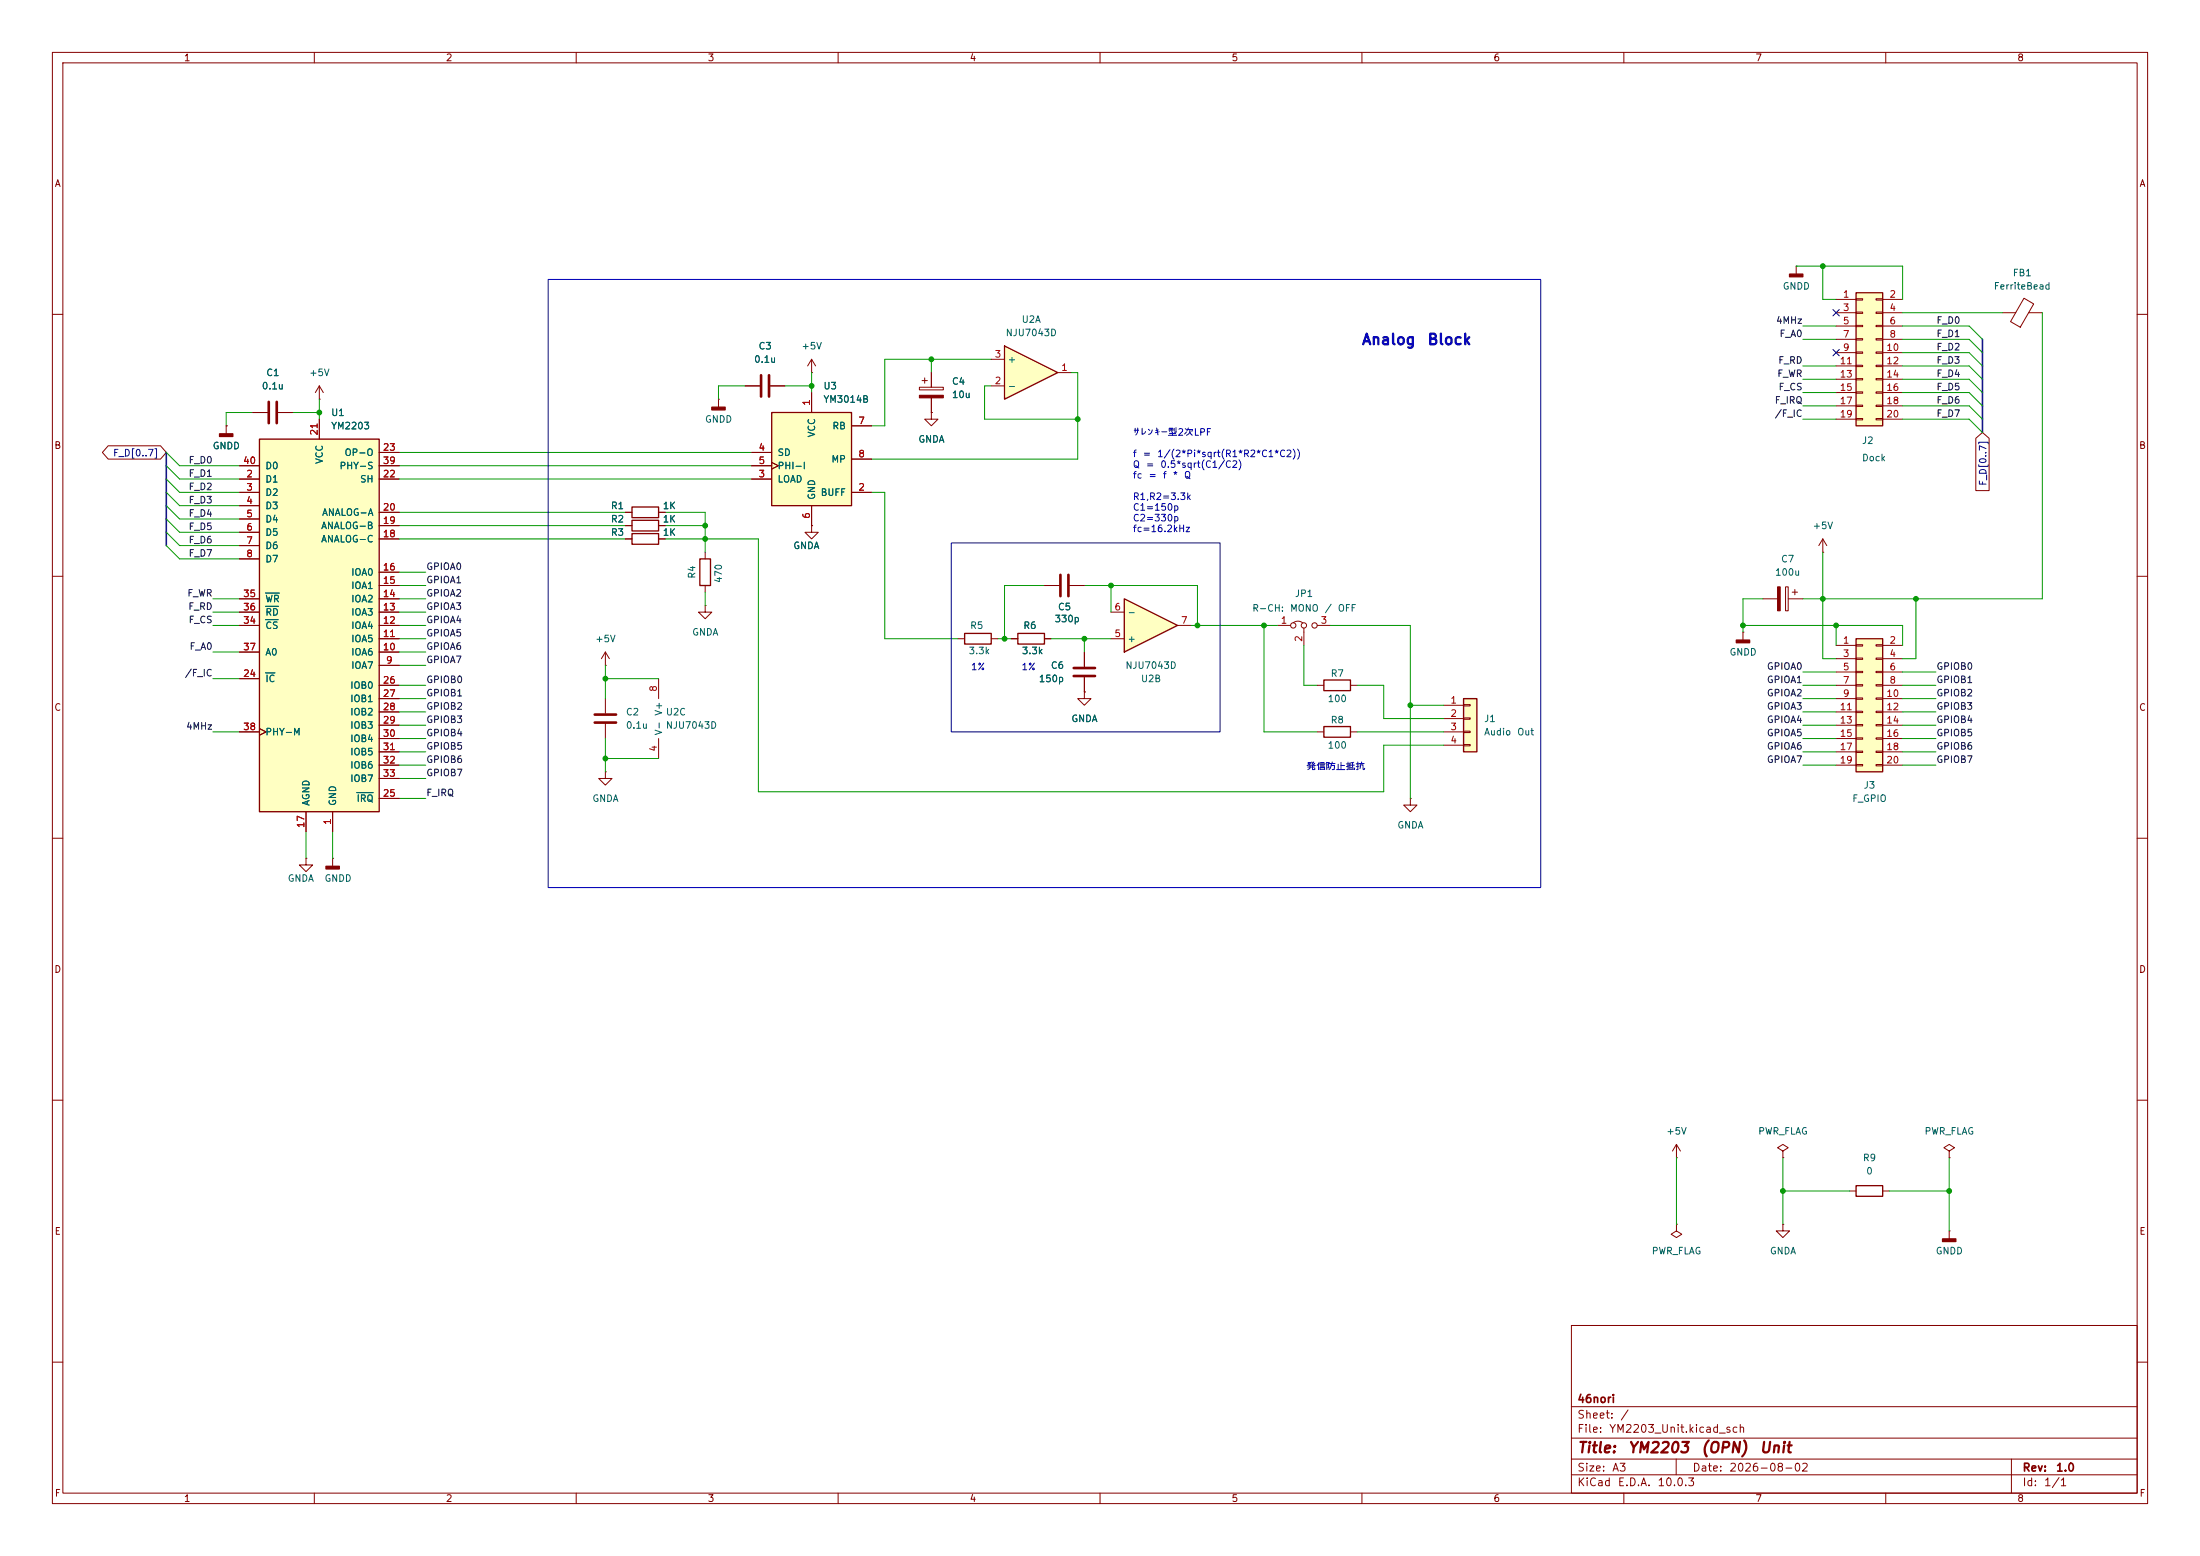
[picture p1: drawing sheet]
<svg xmlns="http://www.w3.org/2000/svg" width="420mm" height="297mm" viewBox="0 0 420 297" stroke-linecap="round" stroke-linejoin="round" font-family="sans-serif">
<g fill="none" stroke="#840000" stroke-width=".19">
<path d="M10 10h400v277h-400zM12 12h396v273h-396zM60 10v2M110 10v2M160 10v2M210 10v2M260 10v2M310 10v2M360 10v2M10 60h2M408 60h2M10 110h2"/>
<path d="M408 110h2M10 160h2M408 160h2M10 210h2M408 210h2M300 253h108v32h-108zM10 260h2M300 278.5h108M300 274.5h108M300 268.5h108M320 278.5v3M384 278.5v6.5"/>
<path d="M408 260h2M60 285v2M110 285v2M160 285v2M210 285v2M260 285v2M300 281.5h108M310 285v2M360 285v2"/>
</g>
<path d="M49.5 83.8h22.9v71.1h-22.9z" fill="#ffffc2"/>
<path d="M49.5 83.8h22.9v71.1h-22.9z" fill="none" stroke="#840000" stroke-width=".25"/>
<g fill="none" stroke="#840000" stroke-width=".19">
<path d="M45.7 91.4h3.8M45.7 94h3.8M45.7 96.5h3.8M45.7 99.1h3.8M45.7 88.9h3.8M61 80v3.8M72.4 91.4h3.8M72.4 97.8h3.8M72.4 86.4h3.8M72.4 88.9h3.8M45.7 101.6h3.8M45.7 104.1h3.8"/>
<path d="M45.7 106.7h3.8M45.7 119.4h3.8M45.7 116.8h3.8M45.7 114.3h3.8M72.4 119.4h3.8M72.4 116.8h3.8M72.4 114.3h3.8M72.4 111.8h3.8M72.4 109.2h3.8M72.4 102.9h3.8M72.4 100.3h3.8M45.7 124.5h3.8"/>
<path d="M45.7 129.5h3.8M45.7 139.7h3.8M49.5 139.1l1.3 .6-1.3 .6M72.4 127h3.8M72.4 124.5h3.8M72.4 121.9h3.8M72.4 130.8h3.8M72.4 133.4h3.8M72.4 135.9h3.8M72.4 138.4h3.8M58.4 154.9v3.9M63.5 154.9v3.9"/>
<path d="M72.4 152.4h3.8M72.4 141h3.8M72.4 143.5h3.8M72.4 146.1h3.8M72.4 148.6h3.8"/>
</g>
<path d="M50.7 118.3h2.4M50.7 113.2h2.6M50.7 115.7h2.5M50.7 128.4h1.8M68.1 151.3h3.1" fill="none" stroke="#006464" stroke-width=".19"/>
<path d="M354.3 55.9h5.1v25.4h-5.1z" fill="#ffffc2"/>
<path d="M354.3 55.9h5.1v25.4h-5.1zM120.6 99.3h5.1v2h-5.1zM120.6 101.9h5.1v2h-5.1zM133.6 106.7h2v5.1h-2zM252.7 138.7h5.1v2h-5.1zM354.3 226.3h5.1v2h-5.1z" fill="none" stroke="#840000" stroke-width=".25"/>
<g fill="none" stroke="#840000" stroke-width=".19">
<path d="M350.5 57.2h3.8M350.5 59.7h3.8M354.3 57h1.3v.3h-1.3zM354.3 59.6h1.3v.2h-1.3zM358.1 57h1.3v.3h-1.3zM358.1 59.6h1.3v.2h-1.3zM359.4 57.2h3.8M359.4 59.7h3.8M382.3 59.7h2.5M386.4 56.9l1.8 1.1-2.5 4.5-1.9-1.1zM387.3 59.7h2.6M350.5 62.2h3.8"/>
<path d="M350.5 64.8h3.8M350.5 67.3h3.8M350.5 69.9h3.8M350.5 72.4h3.8M350.5 74.9h3.8M350.5 77.5h3.8M354.3 62.1h1.3v.3h-1.3zM354.3 64.6h1.3v.3h-1.3zM354.3 67.2h1.3v.2h-1.3zM354.3 69.7h1.3v.3h-1.3zM354.3 72.3h1.3v.2h-1.3zM354.3 74.8h1.3v.3h-1.3z"/>
<path d="M354.3 77.3h1.3v.3h-1.3zM354.3 79.9h1.3v.2h-1.3zM358.1 62.1h1.3v.3h-1.3zM358.1 64.6h1.3v.3h-1.3zM358.1 67.2h1.3v.2h-1.3zM358.1 69.7h1.3v.3h-1.3zM358.1 72.3h1.3v.2h-1.3zM358.1 74.8h1.3v.3h-1.3zM358.1 77.3h1.3v.3h-1.3zM358.1 79.9h1.3v.2h-1.3zM359.4 62.2h3.8M359.4 64.8h3.8"/>
<path d="M359.4 67.3h3.8M359.4 69.9h3.8M359.4 72.4h3.8M359.4 74.9h3.8M359.4 77.5h3.8M43.2 81.3h.1M43.2 81.3v1.5M350.5 80h3.8M359.4 80h3.8M119.4 102.9h1.2M119.4 100.3h1.2M125.7 102.9h1.3"/>
<path d="M125.7 100.3h1.3M134.6 115.6v1.2h1.3l-1.3 1.3-1.3-1.3h1.3M134.6 115.6h.1M134.6 105.4v1.3M134.6 111.8v1.2M199.4 111.8h2.8M204.2 111.8h2.8M336.5 114.3h2.8M340.9 112h.5v4.6h-.5zM341.4 114.3h2.8M342.1 113h1.1M342.6 112.5v1"/>
<path d="M348 105.4h.1M348 102.9l-.8 1.2M348 102.9l.7 1.2M348 102.9v2.5M115.6 127h.1M115.6 124.5l-.8 1.2M115.6 124.5l.7 1.2M115.6 124.5v2.5M251.5 139.7h1.2M257.8 139.7h1.3M332.7 120.7h.1M332.7 120.7v1.5"/>
<path d="M269.2 152.4v1.3h1.3l-1.3 1.2-1.2-1.2h1.2M269.2 152.4h.1M320 218.4l-.7 1.3M320 218.4l.8 1.3M320 218.4v2.6M340.4 219.7l1-.6-1-.7-1.1 .7 1.1 .6v1.3M320 233.7v1.2l-1 .7 1 .6 1.1-.6-1.1-.7M320 233.7h.1M320 221h.1M340.4 233.7v1.2h1.2l-1.2 1.3-1.3-1.3h1.3M340.4 233.7h.1M340.4 221h.1"/>
<path d="M353.1 227.3h1.2M359.4 227.3h1.3"/>
</g>
<path d="M202.4 109.7v4.1M204 109.7v4.1" fill="none" stroke="#840000" stroke-width=".51"/>
<g fill="#840000" stroke="#840000" stroke-width=".25">
<path d="M331.5 122.2h2.5v.5h-2.5z"/>
<path d="M41.9 82.8h2.5v.5h-2.5z"/>
</g>
<path d="M339.3 112h.6v4.6h-.6z" fill="#840000" stroke="#840000" stroke-width=".19"/>
<path d="M279.4 133.4h2.5v10.1h-2.5z" fill="#ffffc2"/>
<path d="M120.6 96.8h5.1v2h-5.1zM184.1 120.9h5.1v2h-5.1zM194.3 120.9h5.1v2h-5.1zM279.4 133.4h2.5v10.1h-2.5z" fill="none" stroke="#840000" stroke-width=".25"/>
<g fill="none" stroke="#840000" stroke-width=".19">
<path d="M48.3 78.7h2.8M53.1 78.7h2.8M61 76.2h.1M61 73.7l-.8 1.2M61 73.7l.7 1.2M61 73.7v2.5M119.4 97.8h1.2M125.7 97.8h1.3M182.9 121.9h1.2M189.2 121.9h1.3M193 121.9h1.3M199.4 121.9h1.3"/>
<path d="M207 132.1v1.3h1.3l-1.3 1.2-1.3-1.2h1.3M207 132.1h.1M207 124.5v2.8M207 129.3v2.8M275.6 134.6h3.8M275.6 137.2h3.8M275.6 139.7h3.8M279.4 134.5h1.3v.2h-1.3zM279.4 137h1.3v.3h-1.3zM279.4 139.6h1.3v.2h-1.3zM275.6 142.2h3.8M279.4 142.1h1.3v.3h-1.3z"/>
</g>
<path d="M51.3 76.7v4.1M52.8 76.7v4.1M205 127.5h4M205 129h4" fill="none" stroke="#840000" stroke-width=".51"/>
<path d="M214.6 114.3l10.2 5.1-10.2 5.1z" fill="#ffffc2"/>
<path d="M214.6 114.3l10.2 5.1-10.2 5.1zM252.7 129.8h5.1v2h-5.1z" fill="none" stroke="#840000" stroke-width=".25"/>
<g fill="none" stroke="#840000" stroke-width=".19">
<path d="M137.2 76.2h.1M137.2 76.2v1.5M154.9 100.3v1.3h1.3l-1.3 1.3-1.2-1.3h1.2M154.9 100.3h.1M212.1 116.8h2.5M224.8 119.4h2.5M243.8 119.4h2.6M246.9 118.9a1.44 1.44 0 0 1 1.8 0M248.9 119.9v3.3M251.5 119.4h2.5M115.6 133.4v2.7M115.6 138.2v2.8"/>
<path d="M125.7 129.5v3.9M212.1 121.9h2.5M251.5 130.8h1.2M257.8 130.8h1.3M115.6 147.3v1.3h1.2l-1.2 1.3-1.3-1.3h1.3M115.6 147.3h.1M125.7 141v3.8M372.1 219.7l1-.6-1-.7-1 .7 1 .6v1.3M372.1 234.9h.1M372.1 221h.1M372.1 234.9v1.6"/>
<circle cx="246.9" cy="119.4" r=".51"/>
<circle cx="248.9" cy="119.4" r=".51"/>
<circle cx="251" cy="119.4" r=".51"/>
</g>
<path d="M113.5 136.4h4.1M113.5 137.9h4.1" fill="none" stroke="#840000" stroke-width=".51"/>
<g fill="#840000" stroke="#840000" stroke-width=".25">
<path d="M370.8 236.5h2.6v.5h-2.6z"/>
<path d="M135.9 77.7h2.5v.5h-2.5z"/>
</g>
<path d="M147.3 78.7h15.3v17.8h-15.3z" fill="#ffffc2"/>
<path d="M147.3 78.7h15.3v17.8h-15.3z" fill="none" stroke="#840000" stroke-width=".25"/>
<path d="M154.9 74.9v3.8M143.5 91.4h3.8M143.5 86.4h3.8M143.5 88.9h3.8M147.3 88.3l1.3 .6-1.3 .6M154.9 96.5v3.8M162.6 94h3.8M162.6 81.3h3.8M162.6 87.6h3.8" fill="none" stroke="#840000" stroke-width=".19"/>
<path d="M191.8 66l10.1 5.1-10.1 5.1z" fill="#ffffc2"/>
<path d="M191.8 66l10.1 5.1-10.1 5.1z" fill="none" stroke="#840000" stroke-width=".25"/>
<g fill="none" stroke="#840000" stroke-width=".19">
<path d="M342.9 50.8h.1M342.9 50.8v1.5M142.2 73.7h2.8M147.1 73.7h2.8M154.9 71.1h.1M154.9 68.6l-.7 1.3M154.9 68.6l.8 1.3M154.9 68.6v2.5M175.5 73.9h4.6v.5h-4.6zM176 72.6h1M176.5 72.1v1.1M177.8 78.7v1.3h1.3l-1.3 1.3-1.3-1.3h1.3"/>
<path d="M177.8 78.7h.1M177.8 71.1v2.8M177.8 75.9v2.8M189.2 73.7h2.6M189.2 68.6h2.6M201.9 71.1h2.6M58.4 163.8v1.3h1.3l-1.3 1.3-1.3-1.3h1.3M58.4 163.8h.1M63.5 163.8h.1M63.5 163.8v1.6"/>
</g>
<g fill="#840000" stroke="#840000" stroke-width=".25">
<path d="M62.2 165.4h2.6v.5h-2.6z"/>
<path d="M341.6 52.3h2.6v.5h-2.6z"/>
</g>
<path d="M175.5 75.4h4.6v.5h-4.6z" fill="#840000" stroke="#840000" stroke-width=".19"/>
<path d="M145.3 71.6v4.1M146.8 71.6v4.1" fill="none" stroke="#840000" stroke-width=".51"/>
<path d="M354.3 121.9h5.1v25.4h-5.1z" fill="#ffffc2"/>
<path d="M354.3 121.9h5.1v25.4h-5.1z" fill="none" stroke="#840000" stroke-width=".25"/>
<g fill="none" stroke="#840000" stroke-width=".19">
<path d="M48.3 78.7h2.8M53.1 78.7h2.8M142.2 73.7h2.8M147.1 73.7h2.8M154.9 74.9v3.8M177.8 78.7h.1M177.8 71.1v2.8M177.8 75.9v2.8M20.7 85.1h9.9l1.1 1.3-1.1 1.2h-9.9l-1.2-1.2zM43.2 81.3h.1M45.7 94h3.8M45.7 91.4h3.8"/>
<path d="M45.7 88.9h3.8M45.7 96.5h3.8M45.7 99.1h3.8M61 80v3.8M72.4 91.4h3.8M72.4 86.4h3.8M72.4 88.9h3.8M72.4 97.8h3.8M119.4 97.8h1.2M125.7 97.8h1.3M143.5 91.4h3.8M143.5 86.4h3.8"/>
<path d="M143.5 88.9h3.8M147.3 88.3l1.3 .6-1.3 .6M154.9 96.5v3.8M162.6 94h3.8M162.6 81.3h3.8M162.6 87.6h3.8M377.2 83.7l1.3-1.1 1.2 1.1v9.9h-2.5zM45.7 101.6h3.8M45.7 104.1h3.8M45.7 106.7h3.8M45.7 119.4h3.8M45.7 116.8h3.8"/>
<path d="M45.7 114.3h3.8M72.4 111.8h3.8M72.4 119.4h3.8M72.4 116.8h3.8M72.4 114.3h3.8M72.4 109.2h3.8M72.4 102.9h3.8M72.4 100.3h3.8M119.4 102.9h1.2M119.4 100.3h1.2M125.7 102.9h1.3M125.7 100.3h1.3"/>
<path d="M154.9 100.3h.1M199.4 111.8h2.8M204.2 111.8h2.8M45.7 124.5h3.8M45.7 129.5h3.8M45.7 139.7h3.8M49.5 139.1l1.3 .6-1.3 .6M72.4 130.8h3.8M72.4 133.4h3.8M72.4 135.9h3.8M72.4 138.4h3.8M72.4 121.9h3.8"/>
<path d="M72.4 127h3.8M72.4 124.5h3.8M193 121.9h1.3M199.4 121.9h1.3M207 132.1h.1M207 124.5v2.8M207 129.3v2.8M350.5 123.2h3.8M350.5 125.7h3.8M350.5 128.3h3.8M350.5 130.8h3.8M350.5 133.4h3.8"/>
<path d="M350.5 135.9h3.8M350.5 138.4h3.8M354.3 123.1h1.3v.2h-1.3zM354.3 125.6h1.3v.3h-1.3zM354.3 128.1h1.3v.3h-1.3zM354.3 130.7h1.3v.2h-1.3zM354.3 133.2h1.3v.3h-1.3zM354.3 135.8h1.3v.2h-1.3zM354.3 138.3h1.3v.3h-1.3zM358.1 123.1h1.3v.2h-1.3zM358.1 125.6h1.3v.3h-1.3zM358.1 128.1h1.3v.3h-1.3z"/>
<path d="M358.1 130.7h1.3v.2h-1.3zM358.1 133.2h1.3v.3h-1.3zM358.1 135.8h1.3v.2h-1.3zM358.1 138.3h1.3v.3h-1.3zM359.4 123.2h3.8M359.4 125.7h3.8M359.4 128.3h3.8M359.4 130.8h3.8M359.4 133.4h3.8M359.4 135.9h3.8M359.4 138.4h3.8M58.4 154.9v3.9"/>
<path d="M63.5 154.9v3.9M72.4 141h3.8M72.4 143.5h3.8M72.4 146.1h3.8M72.4 152.4h3.8M72.4 148.6h3.8M350.5 141h3.8M350.5 143.5h3.8M350.5 146.1h3.8M354.3 140.8h1.3v.3h-1.3zM354.3 143.4h1.3v.2h-1.3zM354.3 145.9h1.3v.3h-1.3z"/>
<path d="M358.1 140.8h1.3v.3h-1.3zM358.1 143.4h1.3v.2h-1.3zM358.1 145.9h1.3v.3h-1.3zM359.4 141h3.8M359.4 143.5h3.8M359.4 146.1h3.8"/>
</g>
<path d="M378.5 64.8v17.8M31.7 86.4v17.7" fill="none" stroke="#000084" stroke-width=".3"/>
<g fill="none" stroke="#009600" stroke-width=".19">
<path d="M342.9 50.8h20.3v6.4M348 50.8v6.4h2.5M363.2 59.7h19.1M389.9 59.7v54.6h-45.7M48.3 78.7h-5.1v2.6M55.9 78.7h5.1M61 76.2v3.8M142.2 73.7h-5v2.5M149.9 73.7h5M154.9 71.1v3.8M177.8 68.6v2.5M189.2 73.7h-1.2v6.3h17.7"/>
<path d="M189.2 68.6h-20.3v12.7h-2.5M204.5 71.1h1.2v16.5h-39.3M344.2 77.5h6.3M344.2 64.8h6.3M344.2 62.2h6.3M344.2 74.9h6.3M344.2 69.9h6.3M344.2 72.4h6.3M363.2 77.5h12.7l2.6 2.5M363.2 67.3h12.7l2.6 2.6M363.2 64.8h12.7l2.6 2.5M363.2 62.2h12.7l2.6 2.6"/>
<path d="M363.2 74.9h12.7l2.6 2.6M363.2 69.9h12.7l2.6 2.5M363.2 72.4h12.7l2.6 2.5M31.7 88.9l2.6 2.5h11.4M31.7 86.4l2.6 2.5h11.4M31.7 91.4l2.6 2.6h11.4M31.7 96.5l2.6 2.6h11.4M31.7 99.1l2.6 2.5h11.4M31.7 94l2.6 2.5h11.4M76.2 97.8h43.2M76.2 86.4h67.3M76.2 91.4h67.3"/>
<path d="M76.2 88.9h67.3M127 97.8h7.6v7.6M166.4 94h2.5v27.9h14M344.2 80h6.3M363.2 80h12.7l2.6 2.6M31.7 104.1l2.6 2.6h11.4M31.7 101.6l2.6 2.5h11.4M40.6 114.3h5.1M40.6 116.8h5.1M40.6 119.4h5.1M76.2 114.3h5.1M76.2 116.8h5.1"/>
<path d="M76.2 111.8h5.1M76.2 119.4h5.1M76.2 102.9h43.2M76.2 109.2h5.1M76.2 100.3h43.2M127 102.9h17.8v48.2h119.4v-8.9h11.4M127 100.3h7.6M134.6 113v2.6M199.4 111.8h-7.6v10.1M207 111.8h21.6v7.6M212.1 111.8v5M227.3 119.4h16.5"/>
<path d="M241.3 119.4v20.3h10.2M254 119.4h15.2v33M332.7 119.4h30.5v3.8M336.5 114.3h-3.8v6.4M348 105.4v20.3h2.5M350.5 119.4v3.8M365.8 114.3v11.4h-2.6M40.6 139.7h5.1M40.6 124.5h5.1M40.6 129.5h5.1M76.2 130.8h5.1M76.2 121.9h5.1"/>
<path d="M76.2 138.4h5.1M76.2 135.9h5.1M76.2 133.4h5.1M76.2 127h5.1M76.2 124.5h5.1M115.6 127v6.4M115.6 129.5h10.1M190.5 121.9h2.5M200.7 121.9h11.4M207 121.9v2.6M248.9 123.2v7.6h2.6M259.1 130.8h5.1v6.4h11.4"/>
<path d="M259.1 139.7h16.5M269.2 134.6h6.4M344.2 130.8h6.3M344.2 138.4h6.3M344.2 135.9h6.3M344.2 133.4h6.3M344.2 128.3h6.3M363.2 130.8h6.4M363.2 138.4h6.4M363.2 135.9h6.4M363.2 133.4h6.4M363.2 128.3h6.4"/>
<path d="M58.4 158.8v5M63.5 158.8v5M76.2 141h5.1M76.2 143.5h5.1M76.2 146.1h5.1M76.2 148.6h5.1M76.2 152.4h5.1M115.6 141v6.3M115.6 144.8h10.1M344.2 141h6.3M344.2 143.5h6.3M344.2 146.1h6.3"/>
<path d="M363.2 141h6.4M363.2 143.5h6.4M363.2 146.1h6.4M320 221v12.7M340.4 221v12.7M340.4 227.3h12.7M360.7 227.3h11.4M372.1 221v13.9"/>
</g>
<path d="M349.9 59.1l1.2 1.2M351.1 59.1l-1.2 1.2M349.9 66.7l1.2 1.2M351.1 66.7l-1.2 1.2" fill="none" stroke="#000084" stroke-width=".19"/>
<path d="M104.6 53.3h189.5v116.1h-189.5zM181.6 103.6h51.3v36.1h-51.3z" fill="none" stroke="#0000c2" stroke-width=".19"/>
<path d="M50.7 118.3h2.4M50.7 113.2h2.6M50.7 115.7h2.5M50.7 128.4h1.8M68.1 151.3h3.1" fill="none" stroke="#006464" stroke-width=".19"/>
<g fill="#009600" stroke="#009600" stroke-width=".19">
<circle cx="228.6" cy="119.4" r=".46"/>
<circle cx="332.7" cy="119.4" r=".46"/>
<circle cx="241.3" cy="119.4" r=".46"/>
<circle cx="269.2" cy="134.6" r=".46"/>
<circle cx="348" cy="114.3" r=".46"/>
<circle cx="365.8" cy="114.3" r=".46"/>
<circle cx="350.5" cy="119.4" r=".46"/>
<circle cx="348" cy="50.8" r=".46"/>
<circle cx="372.1" cy="227.3" r=".46"/>
<circle cx="340.4" cy="227.3" r=".46"/>
<circle cx="191.8" cy="121.9" r=".46"/>
<circle cx="205.7" cy="80" r=".46"/>
<circle cx="115.6" cy="144.8" r=".46"/>
<circle cx="115.6" cy="129.5" r=".46"/>
<circle cx="61" cy="78.7" r=".46"/>
<circle cx="212.1" cy="111.8" r=".46"/>
<circle cx="177.8" cy="68.6" r=".46"/>
<circle cx="154.9" cy="73.7" r=".46"/>
<circle cx="134.6" cy="102.9" r=".46"/>
<circle cx="207" cy="121.9" r=".46"/>
<circle cx="134.6" cy="100.3" r=".46"/>
</g>
<g font-size="2" fill="#0000c2">
<text x="259.8" y="66.3">Analog</text>
<text x="272.4" y="66.3">Block</text>
</g>
<g font-size="2" fill="#840000">
<text x="301" y="277.8">Title:</text>
<text x="310.7" y="277.8">YM2203</text>
<text x="324.6" y="277.8">(OPN)</text>
<text x="335.8" y="277.8">Unit</text>
</g>
<g font-size="1.5" fill="#840000">
<text x="301" y="268.1">46nori</text>
<text x="301" y="273.8">File:</text>
<text x="301" y="271.1">Sheet:</text>
<text x="307.1" y="273.8">YM2203_Unit.kicad_sch</text>
<text x="309.2" y="271.1">/</text>
<text x="301" y="281.2">Size:</text>
<text x="307.6" y="281.2">A3</text>
<text x="323" y="281.2">Date:</text>
<text x="330" y="281.2">2026-08-02</text>
<text x="386" y="281.2">Rev:</text>
<text x="392.4" y="281.2">1.0</text>
<text x="301" y="284">KiCad</text>
<text x="308.7" y="284">E.D.A.</text>
<text x="316.3" y="284">10.0.3</text>
<text x="386" y="284">Id:</text>
<text x="390.1" y="284">1/1</text>
</g>
<g font-size="1.3" fill="#840000">
<text x="35" y="12">1</text>
<text x="85" y="12">2</text>
<text x="135" y="12">3</text>
<text x="185" y="12">4</text>
<text x="235" y="12">5</text>
<text x="285" y="12">6</text>
<text x="335" y="12">7</text>
<text x="385" y="12">8</text>
<text x="10.3" y="36">A</text>
<text x="408.3" y="36">A</text>
<text x="10.3" y="86">B</text>
<text x="408.2" y="86">B</text>
<text x="10.3" y="136">C</text>
<text x="408.2" y="136">C</text>
<text x="10.3" y="186">D</text>
<text x="408.2" y="186">D</text>
<text x="10.3" y="236">E</text>
<text x="408.3" y="236">E</text>
<text x="10.3" y="286">F</text>
<text x="35" y="287">1</text>
<text x="85" y="287">2</text>
<text x="135" y="287">3</text>
<text x="185" y="287">4</text>
<text x="235" y="287">5</text>
<text x="285" y="287">6</text>
<text x="335" y="287">7</text>
<text x="385" y="287">8</text>
<text x="408.3" y="286">F</text>
</g>
<g font-size="1.3" fill="#006464">
<text x="384.1" y="53">FB1</text>
<text x="340.2" y="55.6">GNDD</text>
<text x="380.5" y="55.6">FerriteBead</text>
<text x="191.9" y="64.5">NJU7043D</text>
<text x="194.9" y="61.9">U2A</text>
<text x="143.9" y="69.6">0.1u</text>
<text x="144.7" y="67">C3</text>
<text x="152.9" y="67">+5V</text>
<text x="192.3" y="69.6">+</text>
<text x="49.9" y="74.6">0.1u</text>
<text x="50.7" y="72.1">C1</text>
<text x="58.9" y="72.1">+5V</text>
<text x="157.1" y="74.6">U3</text>
<text x="157.1" y="77.2">YM3014B</text>
<text x="181.6" y="73.7">C4</text>
<text x="181.6" y="76.3">10u</text>
<text x="192.3" y="74.6">-</text>
<text x="63.1" y="79.7">U1</text>
<text x="63.1" y="82.3">YM2203</text>
<text x="134.5" y="81">GNDD</text>
<text x="155.9" y="83.6" transform="rotate(-90 155.9 83.6)">VCC</text>
<text x="158.8" y="82.3">RB</text>
<text x="40.5" y="86.1">GNDD</text>
<text x="50.5" y="89.9">D0</text>
<text x="61.9" y="88.7" transform="rotate(-90 61.9 88.7)">VCC</text>
<text x="64.7" y="89.9">PHY-S</text>
<text x="65.7" y="87.3">OP-O</text>
<text x="148.3" y="87.3">SD</text>
<text x="148.3" y="89.9">PHI-I</text>
<text x="158.6" y="88.6">MP</text>
<text x="175.2" y="84.8">GNDA</text>
<text x="355.4" y="85">J2</text>
<text x="355.4" y="88.3">Dock</text>
<text x="50.5" y="92.4">D1</text>
<text x="50.5" y="95">D2</text>
<text x="68.6" y="92.4">SH</text>
<text x="148.3" y="92.4">LOAD</text>
<text x="155.9" y="95.5" transform="rotate(-90 155.9 95.5)">GND</text>
<text x="156.6" y="95">BUFF</text>
<text x="50.5" y="97.5">D3</text>
<text x="50.5" y="100">D4</text>
<text x="61.2" y="101.3">ANALOG-B</text>
<text x="61.4" y="98.8">ANALOG-A</text>
<text x="116.5" y="100">R2</text>
<text x="116.5" y="97.5">R1</text>
<text x="126.4" y="100">1K</text>
<text x="126.4" y="97.5">1K</text>
<text x="345.9" y="101.3">+5V</text>
<text x="50.5" y="102.6">D5</text>
<text x="50.5" y="105.1">D6</text>
<text x="50.5" y="107.7">D7</text>
<text x="61.2" y="103.8">ANALOG-C</text>
<text x="116.5" y="102.6">R3</text>
<text x="126.4" y="102.6">1K</text>
<text x="151.3" y="105.1">GNDA</text>
<text x="339.9" y="107.7">C7</text>
<text x="66.9" y="112.7">IOA1</text>
<text x="66.9" y="110.2">IOA0</text>
<text x="133.1" y="110.6" transform="rotate(-90 133.1 110.6)">R4</text>
<text x="138.1" y="111.4" transform="rotate(-90 138.1 111.4)">470</text>
<text x="338.8" y="110.2">100u</text>
<text x="50.5" y="115.3">WR</text>
<text x="50.5" y="117.8">RD</text>
<text x="66.9" y="117.8">IOA3</text>
<text x="66.9" y="115.3">IOA2</text>
<text x="201.2" y="119.1">330p</text>
<text x="201.9" y="116.8">C5</text>
<text x="215.1" y="117.8">-</text>
<text x="238.9" y="117">R-CH:</text>
<text x="246.2" y="117">MONO</text>
<text x="247.1" y="114.3">JP1</text>
<text x="252.8" y="117">/</text>
<text x="255.3" y="117">OFF</text>
<text x="50.5" y="120.4">CS</text>
<text x="50.5" y="125.4">A0</text>
<text x="66.9" y="125.4">IOA6</text>
<text x="66.9" y="122.9">IOA5</text>
<text x="66.9" y="120.4">IOA4</text>
<text x="113.5" y="122.9">+5V</text>
<text x="132" y="121.6">GNDA</text>
<text x="184.8" y="125.2">3.3k</text>
<text x="185.1" y="120.4">R5</text>
<text x="195" y="125.2">3.3k</text>
<text x="195.3" y="120.4">R6</text>
<text x="215.1" y="122.9">+</text>
<text x="330.1" y="125.4">GNDD</text>
<text x="50.5" y="130.5">IC</text>
<text x="66.8" y="131.8">IOB0</text>
<text x="66.9" y="128">IOA7</text>
<text x="198.2" y="130.5">150p</text>
<text x="200.5" y="128">C6</text>
<text x="214.7" y="128">NJU7043D</text>
<text x="217.7" y="130.5">U2B</text>
<text x="253.9" y="129.5">R7</text>
<text x="66.8" y="134.3">IOB1</text>
<text x="66.8" y="136.9">IOB2</text>
<text x="119.4" y="136.9">C2</text>
<text x="127" y="136.9">U2C</text>
<text x="253.4" y="134.3">100</text>
<text x="50.5" y="140.7">PHY-M</text>
<text x="66.8" y="139.4">IOB3</text>
<text x="66.8" y="141.9">IOB4</text>
<text x="119.4" y="139.4">0.1u</text>
<text x="126.7" y="140.5" transform="rotate(-90 126.7 140.5)">V- V+</text>
<text x="127" y="139.4">NJU7043D</text>
<text x="204.4" y="138.1">GNDA</text>
<text x="253.4" y="143.2">100</text>
<text x="253.9" y="138.4">R8</text>
<text x="283.2" y="138.1">J1</text>
<text x="283.2" y="140.7">Audio</text>
<text x="289.5" y="140.7">Out</text>
<text x="66.8" y="144.5">IOB5</text>
<text x="66.8" y="147">IOB6</text>
<text x="66.8" y="149.6">IOB7</text>
<text x="59.4" y="153.9" transform="rotate(-90 59.4 153.9)">AGND</text>
<text x="64.5" y="153.9" transform="rotate(-90 64.5 153.9)">GND</text>
<text x="68" y="153.4">IRQ</text>
<text x="113" y="153.4">GNDA</text>
<text x="353.5" y="153.4">F_GPIO</text>
<text x="355.7" y="150.8">J3</text>
<text x="266.7" y="158.5">GNDA</text>
<text x="54.8" y="168.6">GNDA</text>
<text x="61.8" y="168.6">GNDD</text>
<text x="318" y="216.9">+5V</text>
<text x="335.5" y="216.9">PWR_FLAG</text>
<text x="355.5" y="222">R9</text>
<text x="367.3" y="216.9">PWR_FLAG</text>
<text x="356.2" y="224.5">0</text>
<text x="315.2" y="239.7">PWR_FLAG</text>
<text x="337.8" y="239.7">GNDA</text>
<text x="369.4" y="239.7">GNDD</text>
</g>
<g font-size="1.3" fill="#a90000">
<text x="351.7" y="57.1">1</text>
<text x="351.7" y="59.7">3</text>
<text x="360.6" y="57.1">2</text>
<text x="360.6" y="59.7">4</text>
<text x="351.7" y="62.2">5</text>
<text x="351.7" y="64.7">7</text>
<text x="360.6" y="62.2">6</text>
<text x="360.6" y="64.7">8</text>
<text x="189.8" y="68.6">3</text>
<text x="202.5" y="71.1">1</text>
<text x="351.1" y="69.8">11</text>
<text x="351.7" y="67.3">9</text>
<text x="360" y="67.3">10</text>
<text x="360" y="69.8">12</text>
<text x="154.9" y="77.5" transform="rotate(-90 154.9 77.5)">1</text>
<text x="189.8" y="73.6">2</text>
<text x="351.1" y="72.4">13</text>
<text x="351.1" y="74.9">15</text>
<text x="351.1" y="77.4">17</text>
<text x="360" y="72.4">14</text>
<text x="360" y="74.9">16</text>
<text x="360" y="77.4">18</text>
<text x="60.9" y="83.2" transform="rotate(-90 60.9 83.2)">21</text>
<text x="163.8" y="81.3">7</text>
<text x="351.1" y="80">19</text>
<text x="360" y="80">20</text>
<text x="46.3" y="88.9">40</text>
<text x="73" y="86.3">23</text>
<text x="73" y="88.9">39</text>
<text x="144.7" y="86.3">4</text>
<text x="144.7" y="88.9">5</text>
<text x="163.8" y="87.6">8</text>
<text x="46.9" y="91.4">2</text>
<text x="46.9" y="94">3</text>
<text x="73" y="91.4">22</text>
<text x="144.7" y="91.4">3</text>
<text x="163.8" y="94">2</text>
<text x="46.9" y="96.5">4</text>
<text x="46.9" y="99">5</text>
<text x="46.9" y="101.6">6</text>
<text x="73" y="100.3">19</text>
<text x="73" y="97.8">20</text>
<text x="154.9" y="99.1" transform="rotate(-90 154.9 99.1)">6</text>
<text x="46.9" y="104.1">7</text>
<text x="46.9" y="106.7">8</text>
<text x="73" y="102.8">18</text>
<text x="73" y="111.7">15</text>
<text x="73" y="109.2">16</text>
<text x="46.3" y="119.4">34</text>
<text x="46.3" y="114.3">35</text>
<text x="46.3" y="116.8">36</text>
<text x="73" y="119.4">12</text>
<text x="73" y="116.8">13</text>
<text x="73" y="114.3">14</text>
<text x="212.7" y="116.8">6</text>
<text x="225.4" y="119.4">7</text>
<text x="244.4" y="119.4">1</text>
<text x="252" y="119.4">3</text>
<text x="46.3" y="124.4">37</text>
<text x="73" y="124.4">10</text>
<text x="73" y="121.9">11</text>
<text x="212.7" y="121.9">5</text>
<text x="248.9" y="122.6" transform="rotate(-90 248.9 122.6)">2</text>
<text x="351.7" y="123.2">1</text>
<text x="351.7" y="125.7">3</text>
<text x="360.6" y="123.2">2</text>
<text x="360.6" y="125.7">4</text>
<text x="46.3" y="129.5">24</text>
<text x="73" y="130.8">26</text>
<text x="73.6" y="127">9</text>
<text x="351.7" y="128.2">5</text>
<text x="351.7" y="130.8">7</text>
<text x="360.6" y="128.2">6</text>
<text x="360.6" y="130.8">8</text>
<text x="73" y="133.3">27</text>
<text x="73" y="135.9">28</text>
<text x="125.7" y="132.2" transform="rotate(-90 125.7 132.2)">8</text>
<text x="276.8" y="134.6">1</text>
<text x="276.8" y="137.1">2</text>
<text x="351.1" y="135.9">11</text>
<text x="351.7" y="133.3">9</text>
<text x="360" y="133.3">10</text>
<text x="360" y="135.9">12</text>
<text x="46.3" y="139.7">38</text>
<text x="73" y="138.4">29</text>
<text x="73" y="140.9">30</text>
<text x="73" y="143.5">31</text>
<text x="125.7" y="143.6" transform="rotate(-90 125.7 143.6)">4</text>
<text x="276.8" y="139.7">3</text>
<text x="276.8" y="142.2">4</text>
<text x="351.1" y="138.4">13</text>
<text x="351.1" y="140.9">15</text>
<text x="351.1" y="143.5">17</text>
<text x="360" y="138.4">14</text>
<text x="360" y="140.9">16</text>
<text x="360" y="143.5">18</text>
<text x="73" y="146">32</text>
<text x="73" y="148.6">33</text>
<text x="351.1" y="146">19</text>
<text x="360" y="146">20</text>
<text x="73" y="152.4">25</text>
<text x="58.4" y="158.2" transform="rotate(-90 58.4 158.2)">17</text>
<text x="63.5" y="157.6" transform="rotate(-90 63.5 157.6)">1</text>
</g>
<g font-size="1.3" fill="#0f0f0f">
<text x="338.9" y="62.1">4MHz</text>
<text x="339.6" y="64.6">F_A0</text>
<text x="369.6" y="62.1">F_D0</text>
<text x="369.6" y="64.6">F_D1</text>
<text x="339.4" y="69.7">F_RD</text>
<text x="369.6" y="69.7">F_D3</text>
<text x="369.6" y="67.2">F_D2</text>
<text x="338.7" y="77.3">F_IRQ</text>
<text x="339.2" y="72.3">F_WR</text>
<text x="339.4" y="74.8">F_CS</text>
<text x="369.6" y="74.8">F_D5</text>
<text x="369.6" y="77.3">F_D6</text>
<text x="369.6" y="72.3">F_D4</text>
<text x="338.7" y="79.9">/F_IC</text>
<text x="369.6" y="79.9">F_D7</text>
<text x="35.9" y="88.8">F_D0</text>
<text x="35.9" y="93.9">F_D2</text>
<text x="35.9" y="91.3">F_D1</text>
<text x="35.9" y="98.9">F_D4</text>
<text x="35.9" y="101.5">F_D5</text>
<text x="35.9" y="96.4">F_D3</text>
<text x="35.9" y="106.6">F_D7</text>
<text x="35.9" y="104">F_D6</text>
<text x="81.3" y="111.6">GPIOA1</text>
<text x="81.3" y="109.1">GPIOA0</text>
<text x="35.7" y="114.2">F_WR</text>
<text x="35.8" y="116.7">F_RD</text>
<text x="35.9" y="119.3">F_CS</text>
<text x="81.3" y="116.7">GPIOA3</text>
<text x="81.3" y="119.3">GPIOA4</text>
<text x="81.3" y="114.2">GPIOA2</text>
<text x="36.1" y="124.3">F_A0</text>
<text x="81.3" y="121.8">GPIOA5</text>
<text x="81.3" y="124.3">GPIOA6</text>
<text x="35.2" y="129.4">/F_IC</text>
<text x="81.3" y="130.7">GPIOB0</text>
<text x="81.3" y="126.9">GPIOA7</text>
<text x="337.2" y="130.7">GPIOA1</text>
<text x="337.2" y="128.1">GPIOA0</text>
<text x="369.6" y="128.1">GPIOB0</text>
<text x="369.6" y="130.7">GPIOB1</text>
<text x="81.3" y="133.2">GPIOB1</text>
<text x="81.3" y="135.8">GPIOB2</text>
<text x="337.2" y="133.2">GPIOA2</text>
<text x="337.2" y="135.8">GPIOA3</text>
<text x="369.6" y="133.2">GPIOB2</text>
<text x="369.6" y="135.8">GPIOB3</text>
<text x="35.4" y="139.6">4MHz</text>
<text x="81.3" y="138.3">GPIOB3</text>
<text x="81.3" y="140.8">GPIOB4</text>
<text x="81.3" y="143.4">GPIOB5</text>
<text x="337.2" y="143.4">GPIOA6</text>
<text x="337.2" y="140.8">GPIOA5</text>
<text x="337.2" y="138.3">GPIOA4</text>
<text x="369.6" y="138.3">GPIOB4</text>
<text x="369.6" y="140.8">GPIOB5</text>
<text x="369.6" y="143.4">GPIOB6</text>
<text x="81.3" y="148.5">GPIOB7</text>
<text x="81.3" y="145.9">GPIOB6</text>
<text x="337.2" y="145.9">GPIOA7</text>
<text x="369.6" y="145.9">GPIOB7</text>
<text x="81.3" y="152.3">F_IRQ</text>
</g>
<g font-size="1.3" fill="#0000c2">
<text x="216.2" y="83.5">サレンキー型2次LPF</text>
<text x="216.2" y="87.6">f</text>
<text x="216.2" y="89.6">Q</text>
<text x="218.1" y="87.6">=</text>
<text x="218.7" y="89.6">=</text>
<text x="220.8" y="87.6">1/(2*Pi*sqrt(R1*R2*C1*C2))</text>
<text x="221.4" y="89.6">0.5*sqrt(C1/C2)</text>
<text x="216.2" y="91.6">fc</text>
<text x="216.2" y="95.7">R1,R2=3.3k</text>
<text x="219.1" y="91.6">=</text>
<text x="221.9" y="91.6">f</text>
<text x="223.8" y="91.6">*</text>
<text x="225.9" y="91.6">Q</text>
<text x="216.2" y="97.8">C1=150p</text>
<text x="216.2" y="99.8">C2=330p</text>
<text x="216.2" y="101.9">fc=16.2kHz</text>
<text x="185.3" y="128.2">1%</text>
<text x="194.9" y="128.2">1%</text>
<text x="249.3" y="147.3">発信防止抵抗</text>
</g>
<g font-size="1.3" fill="#000084">
<text x="21.5" y="87.4">F_D[0..7]</text>
<text x="379.5" y="92.8" transform="rotate(-90 379.5 92.8)">F_D[0..7]</text>
</g>
</svg>
